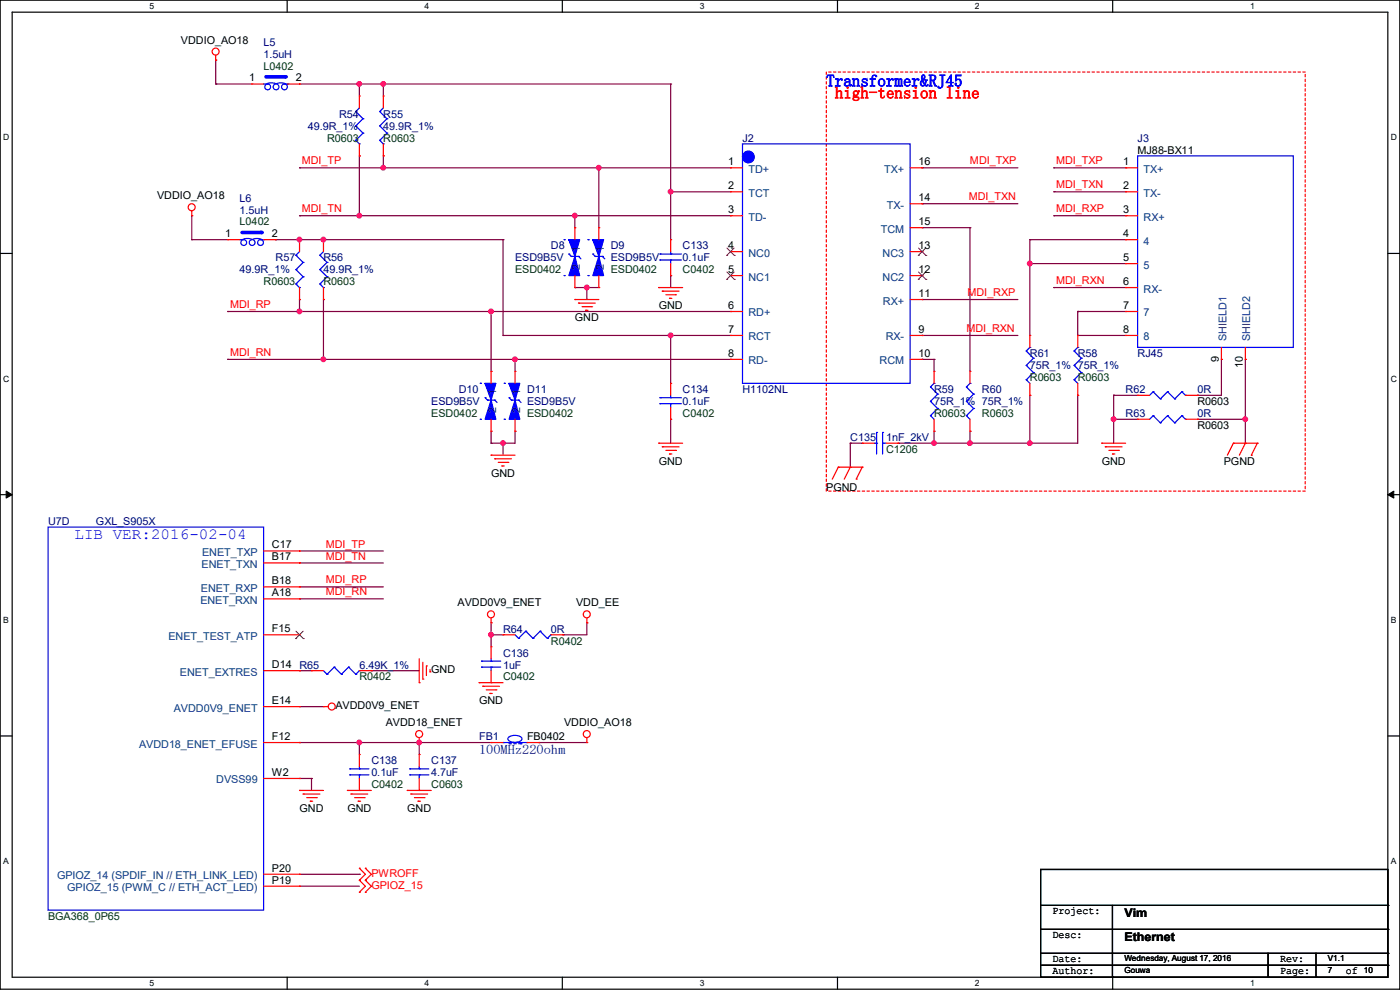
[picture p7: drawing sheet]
<svg xmlns="http://www.w3.org/2000/svg" width="297mm" height="210mm" viewBox="0 0 297 210" stroke-linecap="round" stroke-linejoin="round" font-family="sans-serif">
<path d="M0 0h297v209.8h-297zM2.6 2.6h291.8v204.7h-291.8z" fill="none" stroke="#000" stroke-width=".25"/>
<g fill="#fff">
<path d="M31.7 .3h1v2h-1z"/>
<path d="M31.7 207.6h1v1.9h-1z"/>
</g>
<path d="M60.9 0v2.6M60.9 207.3v2.5" fill="none" stroke="#000" stroke-width=".25"/>
<g fill="#fff">
<path d="M90.1 .3h1v2h-1z"/>
<path d="M90.1 207.6h1v1.9h-1z"/>
</g>
<path d="M119.3 0v2.6M119.3 207.3v2.5" fill="none" stroke="#000" stroke-width=".25"/>
<g fill="#fff">
<path d="M148.5 .3h.9v2h-.9z"/>
<path d="M148.5 207.6h.9v1.9h-.9z"/>
</g>
<path d="M177.7 0v2.6M177.7 207.3v2.5" fill="none" stroke="#000" stroke-width=".25"/>
<g fill="#fff">
<path d="M206.8 .3h1v2h-1z"/>
<path d="M206.8 207.6h1v1.9h-1z"/>
</g>
<path d="M236.1 0v2.6M236.1 207.3v2.5" fill="none" stroke="#000" stroke-width=".25"/>
<g fill="#fff">
<path d="M265.2 .3h1v2h-1z"/>
<path d="M265.2 207.6h1v1.9h-1z"/>
<path d="M.7 28.2h1.2v1.9h-1.2z"/>
<path d="M295.1 28.2h1.2v1.9h-1.2z"/>
<path d="M.7 79.3h1.2v2h-1.2z"/>
<path d="M295.1 79.3h1.2v2h-1.2z"/>
</g>
<path d="M0 53.8h2.6M294.4 53.8h2.6" fill="none" stroke="#000" stroke-width=".25"/>
<g fill="#fff">
<path d="M.7 130.5h1.2v2h-1.2z"/>
<path d="M295.1 130.5h1.1v2h-1.1z"/>
</g>
<path d="M0 104.9h2.6M294.4 104.9h2.6" fill="none" stroke="#000" stroke-width=".25"/>
<path d="M1.3 104.2l1.3 .7-1.3 .8zM294.4 104.9l1.3-.7v1.5z" fill="#000" stroke="#000" stroke-width=".21"/>
<g fill="#fff">
<path d="M.7 181.7h1.2v2h-1.2z"/>
<path d="M295.1 181.7h1.1v2h-1.1z"/>
</g>
<g fill="none" stroke="#000" stroke-width=".25">
<path d="M0 156.1h2.6M294.4 156.1h2.6M220.8 184.4h73.6v22.9h-73.6zM220.8 192.1h73.6M220.8 197.1h73.6M236 192.1v15.2M294.4 192.1h.1M294.4 197.1h.1M220.8 202.2h73.6M220.8 204.8h73.6M236 207.3h.1M269 207.3h.1"/>
<path d="M269 202.2v5.1M279.2 207.3h.1M279.2 202.2v5.1M294.4 202.2h.1M294.4 204.8h.1"/>
</g>
<path d="M175.3 15.3h101.6v88.9h-101.6z" fill="none" stroke="#f00" stroke-width=".25" stroke-dasharray=".5"/>
<g fill="none" stroke="#800040" stroke-width=".25">
<path d="M45.8 12.7h.1M45.8 17.8h.1M45.8 17.8h7.6M45.8 12.7v5.1M63.5 17.8h.1M63.5 17.8h78.8M76.2 17.8h.1M76.2 17.8v2.6M81.3 17.8h.1M81.3 17.8v2.6M142.3 17.8h.1M142.3 17.8v33"/>
<path d="M63.5 35.6h.1M63.5 35.6h91.5M76.2 33.1h.1M76.2 33.1v12.7M81.3 33.1h.1M81.3 33.1v2.5M127 35.6h.1M127 35.6v12.7M195.6 35.6h.1M195.6 35.6h20.3M223.6 35.6h.1M223.6 35.6h15.2"/>
<path d="M40.7 45.8h.1M40.7 50.8h.1M40.7 45.8v5M40.7 50.8h7.6M58.5 50.8h.1M58.5 50.8h48.2M63.5 45.8h.1M63.5 50.8h.1M63.5 45.8h91.5M68.6 50.8h.1M106.7 50.8h.1M106.7 50.8v20.4"/>
<path d="M122 45.8h.1M122 45.8v2.5M142.3 40.7h.1M142.3 58.5h.1M142.3 58.5v2.5M142.3 40.7h12.7M195.6 48.3h.1M195.6 43.2h.1M195.6 48.3h10.2M195.6 43.2h20.3M205.8 48.3h.1M205.8 48.3v30.5"/>
<path d="M218.5 55.9h.1M218.5 50.8h.1M218.5 50.8h20.3M218.5 50.8v20.4M218.5 55.9h20.3M223.6 40.7h.1M223.6 45.8h.1M223.6 40.7h15.2M223.6 45.8h15.2M48.3 76.2h.1M48.3 66.1h.1M48.3 76.2h106.7"/>
<path d="M48.3 66.1h106.7M63.5 63.5h.1M63.5 63.5v2.6M68.6 63.5h.1M68.6 63.5v12.7M104.2 66.1h.1M104.2 78.8h.1M104.2 66.1v12.7M106.7 71.2h.1M106.7 71.2h48.3M109.3 76.2h.1M109.3 76.2v2.6"/>
<path d="M122 61h.1M122 61h5M124.5 61h.1M124.5 61v2.5M142.3 71.2h.1M142.3 71.2v10.1M155 76.2h.1M155 66.1h.1M195.6 76.2h.1M195.6 71.2h.1M195.6 63.5h.1M195.6 76.2h2.6"/>
<path d="M195.6 71.2h20.3M195.6 63.5h20.3M198.2 76.2h.1M198.2 76.2v2.6M223.6 61h.1M223.6 61h15.2M228.6 66.1h.1M228.6 71.2h.1M228.6 71.2h10.2M228.6 66.1v5.1M228.6 66.1h10.2M259.1 76.2h.1"/>
<path d="M259.1 76.2v7.7h-5.1M264.2 76.2h.1M264.2 76.2v17.8M104.2 94h.1M104.2 91.5h.1M104.2 91.5v2.5M106.7 94h.1M106.7 94v2.6M109.3 91.5h.1M109.3 91.5v2.5h-5.1M142.3 88.9h.1M142.3 88.9v5.1"/>
<path d="M180.4 94h.1M180.4 94v5.1M180.4 94h2.5M190.5 94h.1M198.2 91.5h.1M198.2 94h.1M198.2 91.5v2.5M205.8 91.5h.1M205.8 94h.1M205.8 91.5v2.5M218.5 83.9h.1M218.5 94h.1"/>
<path d="M218.5 83.9v10.1M228.6 83.9h.1M228.6 83.9v10.1h-38.1M236.3 88.9h.1M236.3 83.9h.1M236.3 83.9v10.1M236.3 88.9h5M236.3 83.9h5M254 83.9h.1M254 88.9h.1M254 88.9h10.2M264.2 88.9h.1"/>
<path d="M63.5 116.9h.1M63.5 119.4h.1M63.5 116.9h17.8M63.5 119.4h17.8M63.5 127h.1M63.5 124.5h.1M63.5 127h17.8M63.5 124.5h17.8M104.2 134.7h.1M104.2 132.1h.1M104.2 132.1v5.1M104.2 134.7h2.5"/>
<path d="M119.4 134.7h.1M124.5 132.1h.1M124.5 132.1v2.6h-5.1M63.5 157.5h.1M63.5 142.3h.1M63.5 149.9h.1M63.5 142.3h2.6M63.5 157.5h40.7M63.5 149.9h5.1M76.2 157.5h.1M76.2 157.5v2.6M78.8 142.3h.1"/>
<path d="M78.8 142.3h10.1M88.9 157.5h.1M88.9 157.5v2.6M114.3 157.5h.1M114.3 157.5h10.2M63.5 165.1h.1M63.5 165.1h2.6M66.1 165.1h.1M66.1 165.1v2.6M63.5 188h.1M63.5 185.5h12.7M63.5 188h12.7"/>
<path d="M76.2 185.5h.1"/>
</g>
<g fill="#f0f" stroke="#f0f" stroke-width=".25">
<circle cx="142.3" cy="71.1" r=".49"/>
<circle cx="205.8" cy="94" r=".49"/>
<circle cx="142.3" cy="40.7" r=".49"/>
<circle cx="76.2" cy="45.7" r=".49"/>
<circle cx="198.1" cy="94" r=".49"/>
<circle cx="81.3" cy="17.8" r=".49"/>
<circle cx="76.2" cy="17.8" r=".49"/>
<circle cx="104.2" cy="134.6" r=".49"/>
<circle cx="88.9" cy="157.5" r=".49"/>
<circle cx="76.2" cy="157.5" r=".49"/>
<circle cx="236.2" cy="88.9" r=".49"/>
<circle cx="264.2" cy="88.9" r=".49"/>
<circle cx="218.5" cy="55.9" r=".49"/>
<circle cx="218.5" cy="94" r=".49"/>
<circle cx="106.7" cy="94" r=".49"/>
<circle cx="124.5" cy="61" r=".49"/>
<circle cx="68.6" cy="50.8" r=".49"/>
<circle cx="68.6" cy="76.2" r=".49"/>
<circle cx="63.5" cy="66.1" r=".49"/>
<circle cx="63.5" cy="50.8" r=".49"/>
<circle cx="81.3" cy="35.6" r=".49"/>
<circle cx="127" cy="35.6" r=".49"/>
<circle cx="121.9" cy="45.7" r=".49"/>
<circle cx="109.2" cy="76.2" r=".49"/>
<circle cx="104.2" cy="66.1" r=".49"/>
</g>
<g fill="none" stroke="#f00" stroke-width=".25">
<path d="M45.8 12.7h.1M45.8 11.7v1M40.7 45.8h.1M40.7 44.7v1.1M127 48.3h.1M127 48.3v2.5M127 58.5v2.5M122 63.5h.1M122 63.5h5M122.7 64.3h.1M122.7 64.3h3.6M123.5 65.1h2"/>
<path d="M124.2 65.8h.1M124.2 65.8h.6M125.5 65.1h.1M127 61h.1M139.7 61h.1M139.7 61h5.1M140.5 61.8h.1M140.5 61.8h3.6M141.3 62.5h2M142 63.3h.1M142 63.3h.5M143.3 62.5h.1"/>
<path d="M104.2 96.6h.1M104.2 96.6h5.1M104.9 97.3h.1M104.9 97.3h3.6M105.7 98.1h2M106.5 98.8h.1M106.5 98.8h.5M107.7 98.1h.1M139.7 94h.1M139.7 94h5.1M140.5 94.8h.1M140.5 94.8h3.6"/>
<path d="M141.3 95.5h2M142 96.3h.1M142 96.3h.5M143.3 95.5h.1M177.8 99.1h.1M177.8 99.1l-1.2 2.5M177.8 99.1h5.1M180.4 99.1h.1M180.4 99.1l-1.3 2.5M182.9 99.1h.1M182.9 99.1l-1.2 2.5M233.7 94h.1"/>
<path d="M233.7 94h5.1M234.5 94.8h.1M234.5 94.8h3.5M235.2 95.5h2.1M236 96.3h.1M236 96.3h.5M237.3 95.5h.1M261.7 94h.1M261.7 94h5M261.7 94l-1.3 2.6M264.2 94h.1M264.2 94l-1.3 2.6"/>
<path d="M265.5 96.6h.1M266.7 94h.1M266.7 94l-1.2 2.6M181.7 101.6h.1M88.9 139.7v5.1M104.2 132.1h.1M104.2 131.1v1M106.7 134.7h.1M106.7 134.7h2.6M116.9 134.7h2.5M119.4 134.7h.1M124.5 132.1h.1"/>
<path d="M124.5 131.1v1M68.6 149.9h.1M68.6 149.9h1M88.9 144.8h.1M88.9 157.5h.1M88.9 156.5v1M89.7 144.1h.1M89.7 140.5v3.6M90.5 141.3h.1M90.5 141.3v2M91.2 142.5h.1M91.2 142v.5"/>
<path d="M101.6 144.8h.1M101.6 144.8h5.1M102.4 145.6h.1M102.4 145.6h3.6M103.2 146.3h2M103.9 147.1h.1M103.9 147.1h.5M105.2 146.3h.1M124.5 157.5h.1M124.5 156.5v1M63.5 167.7h.1M63.5 167.7h5.1"/>
<path d="M64.3 168.4h.1M64.3 168.4h3.6M65.1 169.2h2M65.8 170h.1M65.8 170h.5M67.1 169.2h.1M73.7 167.7h.1M73.7 167.7h5.1M74.5 168.4h.1M74.5 168.4h3.5M75.2 169.2h2.1M76 170h.1"/>
<path d="M76 170h.5M77.3 169.2h.1M86.4 167.7h.1M86.4 167.7h5.1M87.2 168.4h.1M87.2 168.4h3.5M87.9 169.2h2.1M88.7 170h.1M88.7 170h.5M88.9 160.1h.1M88.9 167.7h.1M88.9 160.1v2.5"/>
<path d="M88.9 165.1v2.6M90 169.2h.1M76.2 186.7h.1M76.2 184.2h.1M76.2 189.3h.1M76.2 184.2l1.3 1.3-1.3 1.2M76.2 186.7l1.3 1.3-1.3 1.3M77.5 186.7h.1M77.5 184.2h.1M77.5 189.3h.1M77.5 184.2l1.3 1.3-1.3 1.2M77.5 186.7l1.3 1.3-1.3 1.3"/>
<circle cx="45.7" cy="10.9" r=".74"/>
<circle cx="40.7" cy="44" r=".74"/>
<circle cx="104.2" cy="130.3" r=".74"/>
<circle cx="124.5" cy="130.3" r=".74"/>
<circle cx="70.4" cy="149.9" r=".74"/>
<circle cx="88.9" cy="155.7" r=".74"/>
<circle cx="124.5" cy="155.7" r=".74"/>
</g>
<g fill="none" stroke="#00f" stroke-width=".25">
<path d="M124.8 50.8h.1M124.8 58.5h.1M125.8 53.9h.1M125.8 53.9l.5 .5M126.3 54.4h.1M126.3 54.4h1.5M127.8 54.4h.1M127.8 54.4l.5 .5M109.3 134.7l.7 .7M110 135.4h.1M111.5 133.9h.1M111.5 133.9l-1.5 1.5"/>
<path d="M111.5 133.9l1.6 1.5M113.1 135.4h.1M114.6 133.9h.1M114.6 133.9l-1.5 1.5M114.6 133.9l1.5 1.5M116.1 135.4h.1M116.9 134.7h.1M116.9 134.7l-.8 .7M86.9 164.4h.1M86.9 163.1h.1M86.9 164.4h4.1M86.9 163.1h4.1"/>
<path d="M88.9 163.1h.1M88.9 164.4h.1M88.9 162.6v.5M88.9 164.4v.7"/>
</g>
<g fill="#00f" stroke="#00f" stroke-width=".25">
<path d="M127 54.4v.5v-.5l1.1 4.1h-2.3z" fill-rule="evenodd"/>
<path d="M125.8 50.8l1.2 2.6-1.2-2.6h2.3l-1.1 3.6z" fill-rule="evenodd"/>
</g>
<path d="M56.4 16.3h4.1" fill="none" stroke="#00f" stroke-width=".76"/>
<circle cx="60.5" cy="16.3" r=".38" fill="#00f"/>
<g fill="none" stroke="#00f" stroke-width=".25">
<path d="M55.9 17.8h.8M56.6 17.7l1-.1 .9 .1M56.7 17.8h.1M58.7 17.7l.9-.1 .9 .1M60.2 17.8h.8M61 17.8h.1M75.5 23.7h.1M75.5 26.7h.1M75.5 29.8h.1M75.5 23.7l1.5 1.5M75.5 26.7l1.5 1.5M75.5 29.8l.7 .7"/>
<path d="M76.2 30.5h.1M76.2 22.9l-.7 .8M77 25.2h.1M77 28.2h.1M77 25.2l-1.5 1.5M77 28.2l-1.5 1.6M80.6 23.7h.1M80.6 26.7h.1M80.6 29.8h.1M80.6 23.7l1.5 1.5M80.6 26.7l1.5 1.5M80.6 29.8l.7 .7"/>
<path d="M81.3 30.5h.1M81.3 22.9l-.7 .8M82.1 25.2h.1M82.1 28.2h.1M82.1 25.2l-1.5 1.5M82.1 28.2l-1.5 1.6M157.5 30.5h35.6v50.8h-35.6zM62.8 54.1h.1M62.8 57.2h.1M62.8 54.1l1.5 1.6M62.8 57.2l1.5 1.5M63.5 53.4l-.7 .7"/>
<path d="M64.3 55.7h.1M64.3 58.7h.1M64.3 55.7l-1.5 1.5M64.3 58.7l-1.5 1.5M67.9 54.1h.1M67.9 57.2h.1M67.9 54.1l1.5 1.6M67.9 57.2l1.5 1.5M68.6 53.4l-.7 .7M69.4 55.7h.1M69.4 58.7h.1M69.4 55.7l-1.5 1.5"/>
<path d="M69.4 58.7l-1.5 1.5M119.7 50.8h.1M119.7 58.5h.1M120.7 53.9h.1M120.7 53.9l.5 .5M121.2 54.4h.1M121.2 54.4h1.5M122.7 54.4h.1M122.7 54.4l.5 .5M140 55.2h.1M140 53.9h.1M140 55.2h4.6"/>
<path d="M140 53.9h4.6M142.3 53.9h.1M142.3 55.2h.1M142.3 53.4v.5M142.3 55.2v.7M62.8 60.2h.1M62.8 60.2l.7 .8M63.5 61h.1M67.9 60.2h.1M67.9 60.2l.7 .8M68.6 61h.1M217.7 77.5h.1"/>
<path d="M217.7 74.5h.1M217.7 77.5l1.5 1.5M217.7 74.5l1.5 1.5M218.5 73.7h.1M218.5 73.7l-.8 .8M219.2 79h.1M219.2 76h.1M219.2 79l-1.5 1.6M219.2 76l-1.5 1.5M227.9 77.5h.1M227.9 74.5h.1M227.9 77.5l1.5 1.5"/>
<path d="M227.9 74.5l1.5 1.5M228.6 73.7h.1M228.6 73.7l-.7 .8M229.4 79h.1M229.4 76h.1M229.4 79l-1.5 1.6M229.4 76l-1.5 1.5M101.9 81.3h.1M101.9 88.9h.1M102.9 84.4h.1M102.9 84.4l.5 .5M103.4 84.9h.1"/>
<path d="M103.4 84.9h1.5M104.9 84.9h.1M104.9 84.9l.6 .5M107 81.3h.1M107 88.9h.1M108 84.4h.1M108 84.4l.5 .5M108.5 84.9h.1M108.5 84.9h1.5M110 84.9h.1M110 84.9l.5 .5M140 85.6h.1"/>
<path d="M140 84.4h.1M140 85.6h4.6M140 84.4h4.6M142.3 84.4h.1M142.3 85.6h.1M142.3 83.9v.5M142.3 85.6v.8M185.5 94h.5M186 94h.1M186 91.7h.1M186 91.7v4.6M187.2 91.7h.1"/>
<path d="M187.2 94h.1M187.2 94h.8M187.2 91.7v4.6M197.4 88.2h.1M197.4 85.1h.1M197.4 82.1h.1M197.4 88.2l.8 .7M197.4 85.1l1.5 1.6M197.4 82.1l1.5 1.5M198.2 81.3h.1M198.2 81.3l-.8 .8M198.9 86.7h.1"/>
<path d="M198.9 83.6h.1M198.9 86.7l-1.5 1.5M198.9 83.6l-1.5 1.5M205 88.2h.1M205 85.1h.1M205 82.1h.1M205 88.2l.8 .7M205 85.1l1.5 1.6M205 82.1l1.5 1.5M205.8 81.3h.1M205.8 81.3l-.8 .8M206.5 86.7h.1"/>
<path d="M206.5 83.6h.1M206.5 86.7l-1.5 1.5M206.5 83.6l-1.5 1.5M217.7 80.6h.1M217.7 80.6l.8 .7M227.9 80.6h.1M227.9 80.6l.7 .7M10.2 111.8h45.7v81.3h-45.7zM104.2 139.7v.6M68.6 142.3l.8 .7M69.4 143h.1M70.9 141.5h.1"/>
<path d="M70.9 141.5l-1.5 1.5M70.9 141.5l1.5 1.5M72.4 143h.1M74 141.5h.1M74 141.5l-1.6 1.5M74 141.5l1.5 1.5M75.5 143h.1M76.2 142.3h.1M76.2 142.3l-.7 .7M102.2 141.5h.1M102.2 140.3h.1M102.2 141.5h4"/>
<path d="M102.2 140.3h4M104.2 140.3h.1M104.2 141.5h.1M104.2 141.5v.8M106.7 157.5h.1M106.7 157.5h5.1M107.8 156.5a2.26 2.26 0 0 1 2.9 0v.2a1.89 1.89 0 0 1-3 0zM111.8 157.5h.1M74.2 164.4h.1M74.2 163.1h.1M74.2 164.4h4.1M74.2 163.1h4.1"/>
<path d="M76.2 163.1h.1M76.2 164.4h.1M76.2 162.6v.5M76.2 164.4v.7"/>
<circle cx="56.8" cy="18.4" r=".61"/>
<circle cx="58.6" cy="18.4" r=".61"/>
<circle cx="60.3" cy="18.4" r=".61"/>
</g>
<g fill="none" stroke="#f00" stroke-width=".25">
<path d="M53.4 17.8h.1M53.4 17.8h2.5M61 17.8h2.5M63.5 17.8h.1M76.2 20.4h.1M76.2 33.1h.1M76.2 20.4v2.5M76.2 30.5v2.6M81.3 20.4h.1M81.3 33.1h.1M81.3 20.4v2.5M81.3 30.5v2.6"/>
<path d="M155 35.6h.1M155 35.6h2.5M193.1 35.6h2.5M195.6 35.6h.1M63.5 50.8h.1M63.5 50.8v2.6M68.6 50.8h.1M68.6 50.8v2.6M122 48.3h.1M122 48.3v2.5M122 58.5v2.5M142.3 50.8h.1"/>
<path d="M142.3 58.5h.1M142.3 50.8v2.6M142.3 55.9v2.6M155 40.7h.1M155 45.8h.1M155 53.4h.1M155 58.5h.1M155 40.7h2.5M155 45.8h2.5M155 53.4h2.5M155 58.5h2.5M193.1 53.4h2.5"/>
<path d="M193.1 58.5h2.5M193.1 43.2h2.5M193.1 48.3h2.5M195.6 58.5h.1M195.6 53.4h.1M195.6 43.2h.1M195.6 48.3h.1M63.5 63.5h.1M63.5 61v2.5M68.6 63.5h.1M68.6 61v2.5M104.2 78.8h.1"/>
<path d="M104.2 78.8v2.5M109.3 78.8h.1M109.3 78.8v2.5M122 61h.1M155 66.1h.1M155 71.2h.1M155 76.2h.1M155 66.1h2.5M155 71.2h2.5M155 76.2h2.5M193.1 71.2h2.5M193.1 76.2h2.5"/>
<path d="M193.1 63.5h2.5M195.6 71.2h.1M195.6 76.2h.1M195.6 63.5h.1M198.2 78.8h.1M198.2 78.8v2.5M205.8 78.8h.1M205.8 78.8v2.5M218.5 71.2h.1M218.5 71.2v2.5M228.6 71.2h.1M228.6 71.2v2.5"/>
<path d="M104.2 91.5h.1M104.2 88.9v2.6M109.3 91.5h.1M109.3 88.9v2.6M142.3 81.3h.1M142.3 88.9h.1M142.3 81.3v2.6M142.3 86.4v2.5M182.9 94h.1M182.9 94h2.6M188 94h2.5M190.5 94h.1"/>
<path d="M198.2 91.5h.1M198.2 88.9v2.6M205.8 91.5h.1M205.8 88.9v2.6M218.5 83.9h.1M218.5 81.3v2.6M228.6 83.9h.1M228.6 81.3v2.6M55.9 119.4h7.6M55.9 116.9h7.6M63.5 119.4h.1M63.5 116.9h.1"/>
<path d="M55.9 127h7.6M55.9 124.5h7.6M55.9 134.7h7.6M63.5 127h.1M63.5 124.5h.1M63.5 134.7h.1M104.2 137.2h.1M104.2 137.2v2.5M55.9 142.3h7.6M55.9 149.9h7.6M55.9 157.5h7.6M63.5 142.3h.1"/>
<path d="M63.5 149.9h.1M63.5 157.5h.1M66.1 142.3h.1M66.1 142.3h2.5M76.2 142.3h2.6M78.8 142.3h.1M104.2 144.8h.1M104.2 157.5h.1M104.2 142.3v2.5M104.2 157.5h2.5M111.8 157.5h2.5M114.3 157.5h.1"/>
<path d="M55.9 165.1h7.6M63.5 165.1h.1M76.2 160.1h.1M76.2 167.7h.1M76.2 160.1v2.5M76.2 165.1v2.6M55.9 185.5h7.6M55.9 188h7.6M63.5 185.5h.1M63.5 188h.1"/>
</g>
<g fill="#00f" stroke="#00f" stroke-width=".25">
<path d="M104.2 84.9v.5v-.5l1 4h-2.3z" fill-rule="evenodd"/>
<path d="M102.9 81.3l1.3 2.6-1.3-2.6h2.3l-1 3.6z" fill-rule="evenodd"/>
<path d="M122 54.4v.5v-.5l1 4.1h-2.3z" fill-rule="evenodd"/>
<path d="M120.7 50.8l1.3 2.6-1.3-2.6h2.3l-1 3.6z" fill-rule="evenodd"/>
<path d="M109.3 84.9v.5v-.5l1 4h-2.3z" fill-rule="evenodd"/>
<path d="M108 81.3l1.3 2.6-1.3-2.6h2.3l-1 3.6z" fill-rule="evenodd"/>
<circle cx="158.8" cy="33.3" r="1.25"/>
</g>
<g fill="none" stroke="#804000" stroke-width=".21">
<path d="M154.2 54.2h.1M154.2 59.3h.1M154.2 52.6l1.6 1.6M154.2 57.7l1.6 1.6M155.7 52.6l-1.5 1.6M155.7 57.7l-1.5 1.6M155.8 54.2h.1M155.8 59.3h.1M194.8 59.3h.1M194.8 54.2h.1M194.9 57.7l1.5 1.6M194.9 52.6l1.5 1.6"/>
<path d="M196.4 57.7l-1.6 1.6M196.4 52.6l-1.6 1.6M196.4 59.3h.1M196.4 54.2h.1M62.7 135.5h.1M62.8 133.9l1.5 1.6M64.3 133.9l-1.6 1.6M64.3 135.5h.1"/>
</g>
<path d="M108 157.8h2.5M110.5 157.8h.1" fill="none" stroke="#00f" stroke-width=".25" stroke-dasharray=".5"/>
<path d="M51.4 49.3h4" fill="none" stroke="#00f" stroke-width=".76"/>
<circle cx="55.4" cy="49.3" r=".38" fill="#00f"/>
<g fill="none" stroke="#00f" stroke-width=".25">
<path d="M241.3 33.1h33.1v40.6h-33.1zM50.8 50.8h.8M51.6 50.7l.9-.1 .9 .2M51.6 50.8h.1M53.6 50.7l.9-.1 .9 .2M55.2 50.8h.7M55.9 50.8h.1M244.6 88.2h.1M244.6 83.1h.1M244.6 88.2l-.7 .7M244.6 88.2l1.6 1.5M244.6 83.1l-.7 .8"/>
<path d="M244.6 83.1l1.6 1.5M246.2 89.7h.1M246.2 84.6h.1M247.7 88.2h.1M247.7 83.1h.1M247.7 88.2l-1.5 1.5M247.7 88.2l1.5 1.5M247.7 83.1l-1.5 1.5M247.7 83.1l1.5 1.5M249.2 89.7h.1M249.2 84.6h.1M250.7 88.2h.1"/>
<path d="M250.7 83.1h.1M250.7 88.2l-1.5 1.5M250.7 88.2l.8 .7M250.7 83.1l-1.5 1.5M250.7 83.1l.8 .8M251.5 88.9h.1M251.5 83.9h.1"/>
<circle cx="51.7" cy="51.5" r=".61"/>
<circle cx="53.5" cy="51.5" r=".61"/>
<circle cx="55.3" cy="51.5" r=".61"/>
</g>
<g fill="none" stroke="#f00" stroke-width=".25">
<path d="M238.8 35.6h.1M238.8 35.6h2.5M48.3 50.8h.1M48.3 50.8h2.5M55.9 50.8h2.6M58.5 50.8h.1M238.8 40.7h.1M238.8 45.8h.1M238.8 50.8h.1M238.8 55.9h.1M238.8 50.8h2.5M238.8 40.7h2.5"/>
<path d="M238.8 45.8h2.5M238.8 55.9h2.5M238.8 61h.1M238.8 66.1h.1M238.8 71.2h.1M238.8 61h2.5M238.8 66.1h2.5M238.8 71.2h2.5M259.1 76.2h.1M259.1 73.7v2.5M264.2 76.2h.1M264.2 73.7v2.5"/>
<path d="M241.3 88.9h.1M241.3 83.9h.1M241.3 88.9h2.6M241.3 83.9h2.6M251.5 88.9h2.5M251.5 83.9h2.5M254 88.9h.1M254 83.9h.1"/>
</g>
<g fill="#f0f" stroke="#f0f" stroke-width=".25">
<circle cx="142.3" cy="71.1" r=".49"/>
<circle cx="205.8" cy="94" r=".49"/>
<circle cx="142.3" cy="40.7" r=".49"/>
<circle cx="76.2" cy="45.7" r=".49"/>
<circle cx="198.1" cy="94" r=".49"/>
<circle cx="81.3" cy="17.8" r=".49"/>
<circle cx="76.2" cy="17.8" r=".49"/>
<circle cx="104.2" cy="134.6" r=".49"/>
<circle cx="88.9" cy="157.5" r=".49"/>
<circle cx="76.2" cy="157.5" r=".49"/>
<circle cx="236.2" cy="88.9" r=".49"/>
<circle cx="264.2" cy="88.9" r=".49"/>
<circle cx="218.5" cy="55.9" r=".49"/>
<circle cx="218.5" cy="94" r=".49"/>
<circle cx="106.7" cy="94" r=".49"/>
<circle cx="124.5" cy="61" r=".49"/>
<circle cx="68.6" cy="50.8" r=".49"/>
<circle cx="68.6" cy="76.2" r=".49"/>
<circle cx="63.5" cy="66.1" r=".49"/>
<circle cx="63.5" cy="50.8" r=".49"/>
<circle cx="81.3" cy="35.6" r=".49"/>
<circle cx="127" cy="35.6" r=".49"/>
<circle cx="121.9" cy="45.7" r=".49"/>
<circle cx="109.2" cy="76.2" r=".49"/>
<circle cx="104.2" cy="66.1" r=".49"/>
</g>
<text font-size="3.6" fill="#00f" x="175.3" y="18.3">Transformer&amp;RJ45</text>
<text font-size="3.6" fill="#f00" x="177.1" y="20.9">high-tension line</text>
<text font-size="3.3" fill="#00f" x="15.8" y="114.4">LIB VER:2016-02-04</text>
<text font-size="2.8" fill="#000080" x="101.6" y="159.9">100MHz220ohm</text>
<g font-size="2.5">
<text x="238.5" y="194.4">Vim</text>
<text x="238.5" y="199.5">Ethernet</text>
</g>
<g font-size="2.3">
<text x="38.4" y="9.2">VDDIO_AO18</text>
<text x="52.9" y="17.3">1</text>
<text x="62.8" y="17.3">2</text>
<text x="154.5" y="35.1">1</text>
<text x="194.9" y="35.1">16</text>
<text x="238.3" y="35.1">1</text>
<text x="241.3" y="32.6">MJ88-BX11</text>
<text x="154.5" y="40.1">2</text>
<text x="238.3" y="40.1">2</text>
<text x="33.3" y="42.2">VDDIO_AO18</text>
<text x="154.5" y="45.2">3</text>
<text x="194.9" y="42.7">14</text>
<text x="194.9" y="47.8">15</text>
<text x="238.3" y="45.2">3</text>
<text x="47.8" y="50.3">1</text>
<text x="57.7" y="50.3">2</text>
<text x="154.5" y="52.8">4</text>
<text x="194.9" y="52.8">13</text>
<text x="238.3" y="50.3">4</text>
<text x="154.5" y="57.9">5</text>
<text x="194.9" y="57.9">12</text>
<text x="238.3" y="55.4">5</text>
<text x="139.7" y="65.6">GND</text>
<text x="154.5" y="65.5">6</text>
<text x="194.9" y="63">11</text>
<text x="238.3" y="60.5">6</text>
<text x="238.3" y="65.5">7</text>
<text x="122" y="68.2">GND</text>
<text x="154.5" y="70.6">7</text>
<text x="194.9" y="70.6">9</text>
<text x="238.3" y="70.6">8</text>
<text x="154.5" y="75.7">8</text>
<text x="194.9" y="75.7">10</text>
<text x="258.6" y="76.8" transform="rotate(-90 258.6 76.8)">9</text>
<text x="263.7" y="78" transform="rotate(-90 263.7 78)">10</text>
<text x="254" y="85.9">R0603</text>
<text x="254" y="91">R0603</text>
<text x="104.2" y="101.2">GND</text>
<text x="139.7" y="98.6">GND</text>
<text x="233.7" y="98.6">GND</text>
<text x="259.6" y="98.6">PGND</text>
<text x="175.3" y="104.2">PGND</text>
<text x="57.7" y="118.9">B17</text>
<text x="57.7" y="116.3">C17</text>
<text x="57.7" y="124">B18</text>
<text x="57.7" y="126.5">A18</text>
<text x="97.1" y="128.6">AVDD0V9_ENET</text>
<text x="122.2" y="128.6">VDD_EE</text>
<text x="57.7" y="134.1">F15</text>
<text x="57.7" y="141.7">D14</text>
<text x="91.5" y="142.8">GND</text>
<text x="57.7" y="149.4">E14</text>
<text x="101.6" y="149.4">GND</text>
<text x="71.2" y="150.5">AVDD0V9_ENET</text>
<text x="81.8" y="154">AVDD18_ENET</text>
<text x="119.7" y="154">VDDIO_AO18</text>
<text x="57.7" y="157">F12</text>
<text x="111.8" y="157.1">FB0402</text>
<text x="57.7" y="164.6">W2</text>
<text x="63.5" y="172.3">GND</text>
<text x="73.7" y="172.3">GND</text>
<text x="86.4" y="172.3">GND</text>
<text x="57.7" y="184.9">P20</text>
<text x="57.7" y="187.5">P19</text>
<text x="223.3" y="193.9">Project:</text>
<text x="223.3" y="199">Desc:</text>
<text x="223.3" y="204.1">Date:</text>
<text x="223.3" y="206.6">Author:</text>
<text x="271.6" y="204.1">Rev:</text>
<text x="271.6" y="206.6">Page:</text>
<text x="285.5" y="206.6">of</text>
</g>
<g font-size="2.3" fill="#000080">
<text x="55.9" y="9.7">L5</text>
<text x="55.9" y="12.3">1.5uH</text>
<text x="65.3" y="27.5">49.9R_1%</text>
<text x="71.9" y="25">R54</text>
<text x="81.3" y="25">R55</text>
<text x="81.3" y="27.5">49.9R_1%</text>
<text x="157.5" y="30.1">J2</text>
<text x="241.3" y="30.1">J3</text>
<text x="50.8" y="42.8">L6</text>
<text x="50.8" y="45.3">1.5uH</text>
<text x="116.9" y="52.9">D8</text>
<text x="129.6" y="52.9">D9</text>
<text x="144.8" y="52.9">C133</text>
<text x="50.8" y="58">49.9R_1%</text>
<text x="58.5" y="55.5">R57</text>
<text x="68.6" y="55.5">R56</text>
<text x="68.6" y="58">49.9R_1%</text>
<text x="109.3" y="55.5">ESD9B5V</text>
<text x="129.6" y="55.5">ESD9B5V</text>
<text x="144.8" y="55.5">0.1uF</text>
<text x="218.5" y="75.8">R61</text>
<text x="228.6" y="75.8">R58</text>
<text x="241.3" y="75.8">RJ45</text>
<text x="97.3" y="83.4">D10</text>
<text x="111.8" y="83.4">D11</text>
<text x="144.8" y="83.4">C134</text>
<text x="157.5" y="83.4">H1102NL</text>
<text x="198.2" y="83.4">R59</text>
<text x="208.3" y="83.4">R60</text>
<text x="218.5" y="78.3">75R_1% 75R_1%</text>
<text x="238.8" y="83.4">R62</text>
<text x="254" y="83.4">0R</text>
<text x="91.5" y="85.9">ESD9B5V</text>
<text x="111.8" y="85.9">ESD9B5V</text>
<text x="144.8" y="85.9">0.1uF</text>
<text x="198.2" y="85.9">75R_1% 75R_1%</text>
<text x="238.8" y="88.5">R63</text>
<text x="254" y="88.5">0R</text>
<text x="180.4" y="93.6">C135</text>
<text x="188" y="93.6">1nF_2kV</text>
<text x="10.2" y="111.3">U7D</text>
<text x="20.4" y="111.3">GXL_S905X</text>
<text x="106.7" y="134.2">R64</text>
<text x="116.9" y="134.2">0R</text>
<text x="63.5" y="141.8">R65</text>
<text x="76.2" y="141.8">6.49K_1%</text>
<text x="106.7" y="139.3">C136</text>
<text x="106.7" y="141.8">1uF</text>
<text x="101.6" y="157.1">FB1</text>
<text x="78.8" y="162.1">C138</text>
<text x="78.8" y="164.7">0.1uF</text>
<text x="91.5" y="162.1">C137</text>
<text x="91.5" y="164.7">4.7uF</text>
</g>
<g font-size="2.3" fill="#004000">
<text x="55.9" y="14.8">L0402</text>
<text x="69.4" y="30.1">R0603</text>
<text x="81.3" y="30.1">R0603</text>
<text x="50.8" y="47.8">L0402</text>
<text x="109.3" y="58">ESD0402</text>
<text x="129.6" y="58">ESD0402</text>
<text x="144.8" y="58">C0402</text>
<text x="55.9" y="60.5">R0603</text>
<text x="68.6" y="60.5">R0603</text>
<text x="218.5" y="80.9">R0603</text>
<text x="228.6" y="80.9">R0603</text>
<text x="91.5" y="88.5">ESD0402</text>
<text x="111.8" y="88.5">ESD0402</text>
<text x="144.8" y="88.5">C0402</text>
<text x="198.2" y="88.5">R0603</text>
<text x="208.3" y="88.5">R0603</text>
<text x="188" y="96.1">C1206</text>
<text x="116.9" y="136.7">R0402</text>
<text x="76.2" y="144.4">R0402</text>
<text x="106.7" y="144.4">C0402</text>
<text x="78.8" y="167.2">C0402</text>
<text x="91.5" y="167.2">C0603</text>
<text x="10.2" y="195.2">BGA368_0P65</text>
</g>
<g font-size="2.3" fill="#f00">
<text x="64.1" y="34.9">MDI_TP</text>
<text x="205.8" y="34.9">MDI_TXP</text>
<text x="224.1" y="34.9">MDI_TXP</text>
<text x="224.1" y="40">MDI_TXN</text>
<text x="64.1" y="45">MDI_TN</text>
<text x="205.5" y="42.5">MDI_TXN</text>
<text x="224.1" y="45">MDI_RXP</text>
<text x="48.8" y="65.4">MDI_RP</text>
<text x="205.3" y="62.8">MDI_RXP</text>
<text x="224.1" y="60.3">MDI_RXN</text>
<text x="205" y="70.4">MDI_RXN</text>
<text x="48.8" y="75.5">MDI_RN</text>
<text x="69.1" y="116.2">MDI_TP</text>
<text x="69.1" y="118.7">MDI_TN</text>
<text x="69.1" y="123.8">MDI_RP</text>
<text x="69.1" y="126.3">MDI_RN</text>
<text x="78.8" y="186">PWROFF</text>
<text x="78.8" y="188.6">GPIOZ_15</text>
</g>
<g font-size="2.3" fill="#004080">
<text x="158.8" y="36.7">TD+</text>
<text x="158.8" y="41.7">TCT</text>
<text x="187.6" y="36.7">TX+</text>
<text x="242.6" y="36.7">TX+</text>
<text x="242.6" y="41.7">TX-</text>
<text x="158.8" y="46.8">TD-</text>
<text x="188.2" y="44.3">TX-</text>
<text x="242.6" y="46.8">RX+</text>
<text x="123" y="53.4" transform="rotate(-90 123 53.4)">1</text>
<text x="128.1" y="53.4" transform="rotate(-90 128.1 53.4)">1</text>
<text x="186.9" y="49.4">TCM</text>
<text x="242.6" y="51.9">4</text>
<text x="123" y="57.2" transform="rotate(-90 123 57.2)">2</text>
<text x="128.1" y="57.2" transform="rotate(-90 128.1 57.2)">2</text>
<text x="158.8" y="54.4">NC0</text>
<text x="158.8" y="59.5">NC1</text>
<text x="187.2" y="59.5">NC2</text>
<text x="187.2" y="54.4">NC3</text>
<text x="242.6" y="57">5</text>
<text x="187.3" y="64.6">RX+</text>
<text x="242.6" y="62.1">RX-</text>
<text x="158.8" y="67.1">RD+</text>
<text x="242.6" y="67.1">7</text>
<text x="158.8" y="72.2">RCT</text>
<text x="158.8" y="77.3">RD-</text>
<text x="186.6" y="77.3">RCM</text>
<text x="187.9" y="72.2">RX-</text>
<text x="242.6" y="72.2">8</text>
<text x="260.2" y="72.4" transform="rotate(-90 260.2 72.4)">SHIELD1</text>
<text x="265.3" y="72.4" transform="rotate(-90 265.3 72.4)">SHIELD2</text>
<text x="105.2" y="83.9" transform="rotate(-90 105.2 83.9)">1</text>
<text x="110.3" y="83.9" transform="rotate(-90 110.3 83.9)">1</text>
<text x="105.2" y="87.7" transform="rotate(-90 105.2 87.7)">2</text>
<text x="110.3" y="87.7" transform="rotate(-90 110.3 87.7)">2</text>
<text x="42.9" y="117.9">ENET_TXP</text>
<text x="42.6" y="125.6">ENET_RXP</text>
<text x="42.8" y="120.5">ENET_TXN</text>
<text x="42.5" y="128.1">ENET_RXN</text>
<text x="35.7" y="135.7">ENET_TEST_ATP</text>
<text x="38.2" y="143.3">ENET_EXTRES</text>
<text x="36.9" y="151">AVDD0V9_ENET</text>
<text x="29.5" y="158.6">AVDD18_ENET_EFUSE</text>
<text x="45.9" y="166.2">DVSS99</text>
<text x="12.1" y="186.5">GPIOZ_14 (SPDIF_IN // ETH_LINK_LED)</text>
<text x="14.3" y="189.1">GPIOZ_15 (PWM_C // ETH_ACT_LED)</text>
</g>
<g font-size="1.8">
<text x="31.7" y="1.9">5</text>
<text x="90.1" y="1.9">4</text>
<text x="148.5" y="1.9">3</text>
<text x="206.8" y="1.9">2</text>
<text x="265.2" y="1.9">1</text>
<text x=".7" y="29.8">D</text>
<text x="295.1" y="29.8">D</text>
<text x=".7" y="80.9">C</text>
<text x="295.1" y="80.9">C</text>
<text x=".7" y="132.1">B</text>
<text x="295.1" y="132.1">B</text>
<text x=".7" y="183.3">A</text>
<text x="295.1" y="183.3">A</text>
<text x="238.5" y="203.8">Wednesday, August 17, 2016</text>
<text x="281.7" y="203.8">V1.1</text>
<text x="31.7" y="209.2">5</text>
<text x="90.1" y="209.2">4</text>
<text x="148.5" y="209.2">3</text>
<text x="206.8" y="209.2">2</text>
<text x="238.5" y="206.4">Gouwa</text>
<text x="265.2" y="209.2">1</text>
<text x="281.7" y="206.4">7</text>
<text x="289.3" y="206.4">10</text>
</g>
</svg>
